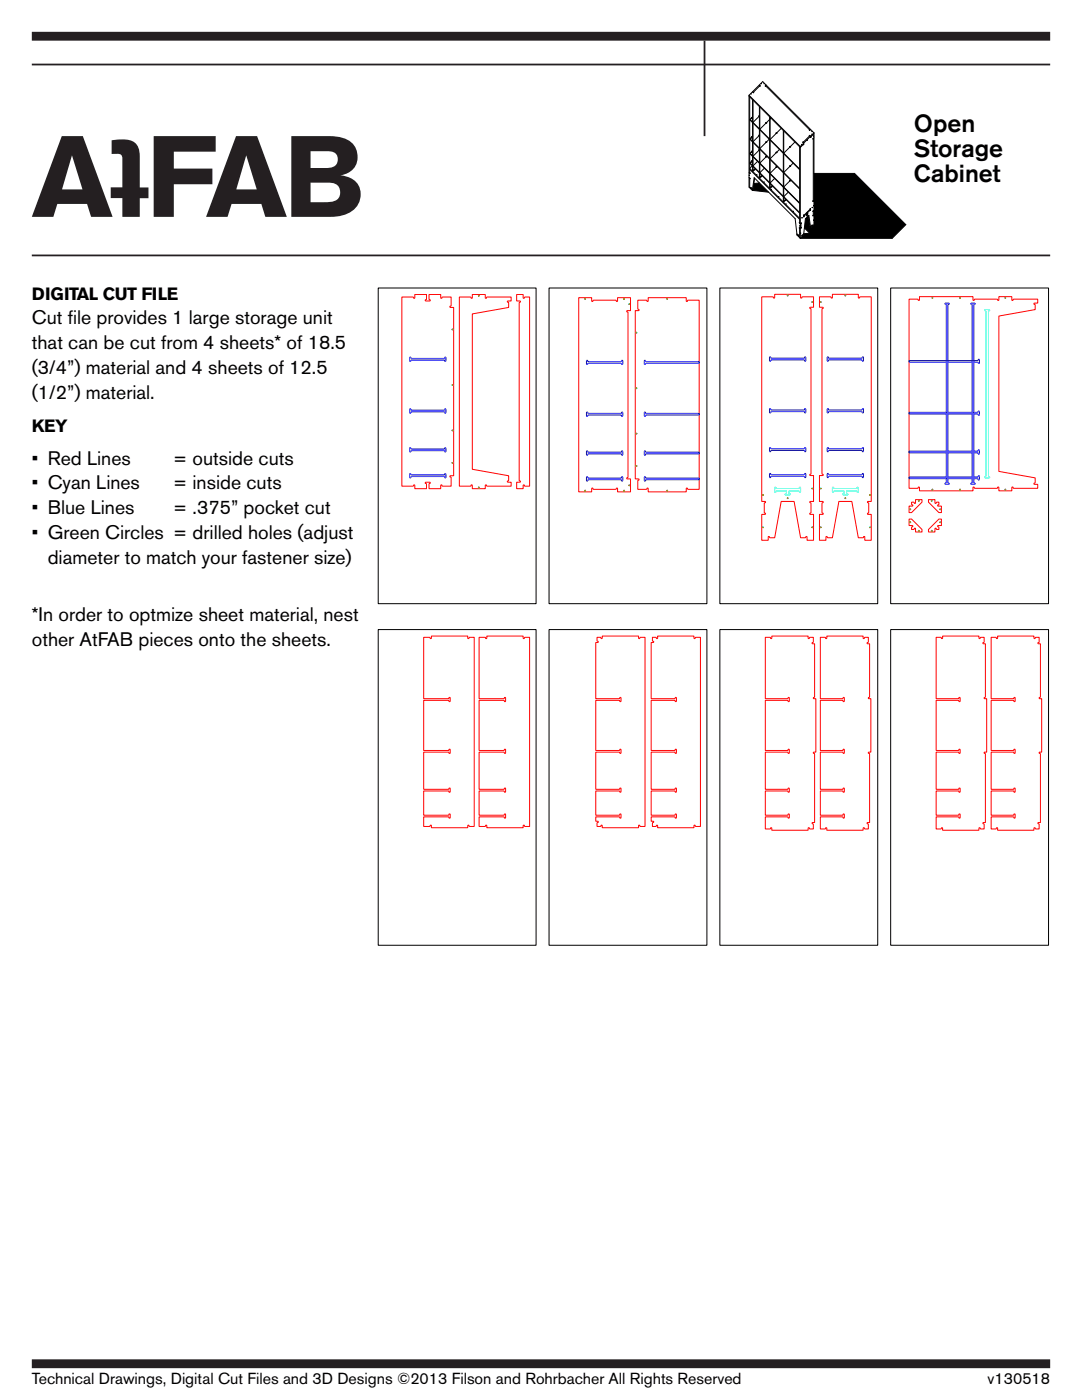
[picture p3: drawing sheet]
<svg xmlns="http://www.w3.org/2000/svg" width="216mm" height="279mm" viewBox="0 0 216 279" stroke-linecap="round" stroke-linejoin="round" font-family="sans-serif">
<path d="M6.3 12.9h203.2M140.6 8.1v19.1M6.3 51h203.2" fill="none" stroke="#241f21" stroke-width=".35"/>
<path d="M6.3 7.2h203.2M6.3 272.2h203.2" fill="none" stroke="#241f21" stroke-width="1.8" stroke-linecap="butt"/>
<g fill="#241f21">
<path d="M22.3 28a9 9 0 0 1 4.1 .2 2.84 2.84 0 0 1 1.5 3v6.2h1.7v2.2h-1.7v3.7h-3.5v-3.8h-2.3v-2.1h2.3v-6.2a.96 .96 0 0 0-1.2-.5h-.9z"/>
<path d="M30.7 27.2h12.3v3.1h-8.3v3.3h7.7v3.2h-7.7v6.5h-4z"/>
<path d="M12.3 27.2h4.2l6 16.1h-4.3l-.8-2.6h-6l-.8 2.6h-4.2zM14.4 31l-2 6.8h4.1z"/>
<path d="M47.1 27.2h4.2l5.9 16.1h-4.3l-.8-2.6h-5.9l-.8 2.6h-4.3zM49.1 31l-2 6.8h4.1z"/>
<path d="M58.1 27.2h7.5a6.6 6.6 0 0 1 4.8 1.5 3.7 3.7 0 0 1 .8 3.9 3.7 3.7 0 0 1-3.3 2.4 3.9 3.9 0 0 1 4 4.6 5 5 0 0 1-4.9 3.6l-8.9 .1zM62 30.2v3.3h3.4a1.71 1.71 0 0 0 2-1.7 1.71 1.71 0 0 0-2.1-1.6zM62 36.5v3.9a17.2 17.2 0 0 0 4.5-.2 1.95 1.95 0 0 0 1.3-2.4 1.95 1.95 0 0 0-2.4-1.3z"/>
</g>
<path d="M150.4 36.6l1.1-.1 1.9 1.9-3.3-.4 .2-.1zM162.4 34.6h8.1l10.2 10.2-2.7 2.8h-18.3l.7-.7v-.3l1.2-.1-1.1-1 .2-1.9 .6-.5 .3 2.3 .1 .1 .7-.7z" fill="#000"/>
<g fill="none" stroke="#000" stroke-width=".2">
<path d="M149.5 19l10.2 10.2M149.5 19v18.3l.6 .7M149.5 19.2l10.2 10.2 .7-.7M149.5 19l2.7-2.7 10.2 10.2M149.6 19.3v15.2M150.1 18.3l.2 .2M150.2 19.9v4.4M150.3 20v4.4l1.1-1.1M150.4 18.4l-.1 .1M151.5 17l.1 .1M151.6 17.1h.1M151.6 17.1l-1.3 1.4"/>
<path d="M151.7 17.1l-.2 .1M152.7 17.1l.1 .1M152.7 17.1l8.9 8.9M152.9 17l-.2 .1M149.5 35.4l.1 .1M149.5 35h.1M149.6 34.4v.2l-.1-.2M149.6 35.5v.2M149.6 33.8l10 10M149.6 35.5v2M149.6 35.7h.1M149.7 23.8l9.9 10.1"/>
<path d="M149.7 27.7l9.9 10M149.7 30.6l9.9 10M149.7 32.5l9.9 10M149.7 23.8l9.9 9.9M149.7 27.7l9.9 9.9M149.7 30.6l9.9 9.9M149.7 32.5l9.9 9.9M149.8 37.4l.3 .4M149.9 37.6l-.1-.2v.3M149.9 32.2l-.2 .3M149.9 23.6l-.2 .2M149.9 30.3l.1 .1"/>
<path d="M149.9 27.4l.1 .1M150 30.4l-.3 .2M150 27.5l-.3 .2M150.1 33.1l-.5 .5 10 10M150.1 37.8l.4-2.3 8.2 8.1 .3 3.1M150.1 37.8v.2M150.1 38l3.3 .4M150.2 24.5v3.7M150.2 28.3v2.8M150.2 31.2v1.8M150.2 33.1l.1 1M150.2 32l-.2 .1-.1 .3"/>
<path d="M150.2 30.1l-.2 .1-.1 .2M150.2 27.2l-.2 .1-.1 .2M150.2 23.3l-.3 .2v.2M150.3 24.6v3.7l1.2-1.3M150.3 28.4v2.8l1.2-1.3M150.3 31.3v1.8l.9-.9M150.3 33.2v.9M150.3 37.7l-.2 .3M150.3 37.7l-.2 .1M150.5 33.8h.1M150.5 33.8l-.2 .3M150.6 35.6l-.3 2.1"/>
<path d="M150.7 33.7l-.1 .2-.1-.1M151.5 27h.1M151.5 29.9h.1M151.5 23.1v.1M151.5 23.1l-.1 .2M151.5 23.1h.1M151.5 23.2h.1M151.5 36.5l-1.1 .1M151.5 34.5l.1 1M151.5 21.3v4.4M151.5 25.8v3.8M151.5 29.7v2.8"/>
<path d="M151.5 32.6v1.8M151.6 25.9v3.8l1.2-1.4M151.6 29.8v2.7l1.2-1.3M151.6 21.4v4.4l1.2-1.3M151.6 32.7v1.8l.9-.9M151.6 34.6v.9M151.8 35.2h.1M151.9 35.2l-.3 .3M151.9 35.2h.1M152.1 35l-.2 .2M152.8 28.3l.1 .1M152.8 31.2l.1 .1"/>
<path d="M152.8 24.5h.1M152.9 24.5v.1M153 31.2l-.1 .1M153 31.2h.1M153.5 27.8l-.6 .6M153.6 36.6l.1 .9M153.6 23.3v4.5M153.6 27.9v3.7M153.6 31.7v2.8M153.6 34.6v1.8M153.7 28v3.7l1.2-1.3M153.7 31.8v2.8l1.2-1.3"/>
<path d="M153.7 23.4v4.4l1.2-1.3M153.7 34.7v1.8l.9-.9M153.7 36.6v.9M153.8 23.6l-.9 1M153.9 37.2v.1M153.9 37.2l-.2 .3M154.1 37.1l-.1 .2-.1-.1M154.9 30.4h.1M154.9 26.5v.1M154.9 33.3h.1M154.9 26.6h.1M155 33.2l-.1 .1"/>
<path d="M155 33.2h.1M155.5 29.8l-.6 .6M155.9 25.6l-.9 1M156.3 39.3l.1 1M156.3 26v4.5M156.3 30.6v3.7M156.3 34.5v2.7M156.3 37.4v1.8M156.4 30.7v3.7l1.2-1.3M156.4 34.6v2.7l1.2-1.3M156.4 26.1v4.5l1.2-1.4M156.4 37.4v1.9l.9-1"/>
<path d="M156.4 39.4v.9M156.6 39.9l-.2 .4M156.7 40h.1M156.8 39.8v.2h-.1M157.6 29.3h.1M157.6 29.2l.1 .1M157.7 33.1h.1M157.7 36h.1M157.7 29.3h.1M157.7 33.1v.1M157.7 36v.1M157.8 35.9v.2l-.2-.1"/>
<path d="M158.3 32.6l-.5 .6-.2-.1M158.6 28.4l-.9 .9M159.6 29.3v15.2M159.7 29.2v18.4M160.2 28.4h.1M160.2 28.4l.2 .2-.1 .3M160.3 28.3l-.1 .1M161.1 27.9h.1M161.5 25.9l.1 .1M161.6 27.1l-.1 .1M161.6 27.1l.1 .4 .1-.2M161.6 27.1l-1.4 1.3"/>
<path d="M161.7 25.8l-.1 .2M162.2 27.6v.1M162.3 27.8h.1M162.3 27.6h.1M162.3 27.6v12.5M162.4 27.1h.1M162.4 26.5l-2.7 2.7M162.4 26.5v18.3l-.7 .7M162.4 26.7l-.7 .7M162.4 27.5l-.1 .1M162.4 34.6h8.1l10.2 10.2-2.7 2.8M75.5 57.5h31.5v63h-31.5z"/>
<path d="M109.6 57.5h31.5v63h-31.5zM143.6 57.5h31.5v63h-31.5zM159 46.7v.2l.7 .7M159 46.7l.3 .3M159.2 46.9l.1 .3M159.6 45.5l.1 .1 .1-.1M159.6 45.5v.1M159.6 45.5v1.9M159.6 44.4v.1M159.6 45.1h.1M159.7 47.6h18.3M159.8 46.5h.1"/>
<path d="M159.8 44.5v1M159.8 44.5l-.1 .2-.1-.2M159.8 45.4h.1M159.9 44.5h-.1M159.9 44.5h.1M159.9 45.4h.1M159.9 44.5l-.1 .2M159.9 45.4l-.1 .1M160 43.5h.1M160.1 43.4h.1M160.1 43.4l-.1 .1M160.1 46.9l-.1 .3"/>
<path d="M160.4 46.7v.2l-.7 .7M160.4 46.7l-.4 .3M160.4 42.9v.4l.1-.2M160.4 42.9h.1M160.5 45.5l1.1 1-1.2 .1M160.9 42.8l.1 .1M161 42.4v.5M161 42.9h.1M161 42.6l-.6 .6M161 42.7v.2M161.1 43h.1M161.1 42.6h.1"/>
<path d="M161.1 42.8l-.1 .1M161.1 42.3v.5M161.2 42.6h.1M161.2 42.6l-.1 .2M161.3 43.1l.3 2.1M161.6 45.2l.1 .1M161.6 45.2l.1 .3M161.6 41.8l.1-.2-1.3 1.4M161.7 41.6h.1M161.7 41.9l-.6 .6M161.7 41.6l-.1 .4M161.7 45.3v.2"/>
<path d="M161.7 45.3l-.3-2.3-.7 .6-.3 3.1M162 44.9l-.3 .4M162 44.9v.2M162 44.9l.1 .3M162.1 41.4h.1M162.2 43h.1M162.2 40.1h.1M162.3 42.2h.1M162.3 42.1l-.1 .1M162.3 42.1v.9M162.3 40.1v.1M162.3 42.9v.1"/>
<path d="M162.3 40l-.1 .2M162.4 43.9h.1M162.4 41h.1M162.4 42.9l-.1 .1M162.4 40l-.1 .1M162.4 41.9l-.1 .2M177.7 57.5h31.5v63h-31.5zM75.5 125.6h31.5v63h-31.5zM109.6 125.6h31.5v63h-31.5zM143.6 125.6h31.5v63h-31.5zM177.7 125.6h31.5v63h-31.5z"/>
<circle cx="149.9" cy="18.7" r=".03"/>
<circle cx="151.9" cy="16.7" r=".03"/>
<circle cx="152.5" cy="16.7" r=".03"/>
<circle cx="151" cy="34.9" r=".03"/>
<circle cx="152.4" cy="36.3" r=".03"/>
<circle cx="153.9" cy="37.8" r=".03"/>
<circle cx="155.4" cy="39.3" r=".03"/>
<circle cx="160" cy="28.8" r=".03"/>
<circle cx="162" cy="26.2" r=".03"/>
<circle cx="162" cy="26.8" r=".03"/>
<circle cx="156.8" cy="40.7" r=".03"/>
<circle cx="158.3" cy="42.2" r=".03"/>
</g>
<g fill="none" stroke="#f00" stroke-width=".2">
<path d="M80.2 59.3h2.2l.2 .2 .2-.1v-.6h2.3v.9l-.2 .1v.2l.8 .1 .2-.2-.3-.2v-.9h2.3v.6l.2 .1 .2-.2h1.7v1.7l-.2 .2 .1 .2h.6v33.5h-.6l-.1 .2 .2 .2v1.7h-1.7l-.2-.2-.2 .1v.6h-2.3v-.9l.3-.2-.2-.2-.8 .1v.2l.2 .1v.9h-2.3v-.6l-.2-.1-.2 .2h-2.2zM91.7 59.3h2.2l.2 .2 .1-.1v-.6h2.6v.6l.2 .1 .2-.2h4.8v.8h-.6l-.2 .1 .3 .3v.9l-7.3 1.2v31.1l7.3 1.2v1l-.3 .2 .2 .1h.6v.8h-4.8l-.2-.2-.2 .1v.6h-2.6v-.6l-.1-.1-.2 .2h-2.2zM103.1 58.8h1.3v.6l.1 .1 .3-.2h.9v37.7h-.9l-.2-.2h-.2v.7h-1.3v-1.3h.6l.2-.1-.3-.2v-35.4l.3-.3-.2-.1h-.6zM115.5 59.4h2.6v.6l.1 .2 .2-.3h4.4l.3 .3 .1-.2v-.6h2.6v2.6h-.6l-.2 .1 .3 .3v32.8l-.3 .3 .2 .1h.6v2.6h-2.6v-.7l-.1-.1-.3 .3h-4.4l-.2-.3-.1 .1v.7h-2.6zM127.3 59.9h1.7l.2 .3 .1-.2v-.6h7.6v.6l.2 .2 .2-.3h2.2v37.8h-2.2l-.2-.3-.2 .1v.7h-7.6v-.7l-.1-.1-.2 .3h-1.7v-1.7l.2-.3-.1-.1h-.6v-33.6h.6l.1-.1-.2-.3zM152 59.2h2.2l.3 .3 .1-.1v-.7h5.1v.7l.2 .1 .2-.3h2.2v2.1h-.6l-.1 .1 .2 .3v32.8l-.2 .3 .1 .1h.6v5.2h-.6l-.1 .1 .2 .3v1.8l-.2 .2 .1 .2h.6v5.1h-1.3v-.6l-.1-.1-.2 .2h-1l-1.2-7.2h-2.6l-1.3 7.2h-.9l-.3-.2-.1 .1v.6h-1.3v-5.1h.6l.2-.2-.3-.2v-1.8l.3-.3-.2-.1h-.6zM163.5 59.2h2.2l.3 .3 .1-.1v-.7h5.2v.7l.1 .1 .3-.3h2.1v40.9h-.6l-.1 .1 .2 .3v1.8l-.2 .2 .1 .2h.6v5.1h-1.2v-.6l-.2-.1-.2 .2h-.9l-1.3-7.2h-2.6l-1.3 7.2h-.9l-.3-.2-.1 .1v.6h-1.3v-5.1h.6l.2-.2-.3-.2v-1.8l.3-.3-.2-.1h-.6v-5.2h.6l.2-.1-.3-.3v-32.8l.3-.3-.2-.1h-.6zM181.4 59.7h1.7l.2 .3 .2-.2v-.6h10.6v.6l.2 .2 .2-.3h4.4l.3 .3 .1-.2v-.6h2.6v.6l.1 .2 .3-.3h4.8v.8h-.7l-.1 .1 .3 .3v.9l-7.3 1.3v31l7.3 1.3v.9l-.3 .2 .1 .2h.7v.8h-4.8l-.3-.3-.1 .1v.7h-2.6v-.7l-.1-.1-.3 .3h-4.4l-.2-.3-.2 .1v.7h-10.6v-.7l-.2-.1-.2 .3h-1.7zM185.3 99.7h1.3v.6l.1 .2 .1-.3h.5v.5l-.2 .2 .1 .1h.6v1.3h-.5l-2-2.1zM181.4 103.6h.5l2.1 2.1v.5h-1.3v-.7l-.1-.1-.2 .2-.5 .1v-.5l.3-.2-.2-.1h-.6zM181.9 100.2h.5l.2 .3 .1-.2v-.6h1.3v.5l-2.1 2.1h-.5v-1.3h.6l.2-.1-.3-.2zM187.3 103.6h.5v1.3h-.6l-.1 .1 .2 .2v.5l-.5-.1-.1-.2-.1 .1v.7h-1.3v-.5z"/>
<path d="M84.5 127.2h1.2l.3 .2 .1-.5h7.2l.2 .5 .2-.2h.9v37.7h-.9l-.2-.2-.2 .5h-7.2l-.1-.5-.3 .2h-1.2v-1.9h4.9l.3 .3 .1-.1v-.6l-.1-.2-.3 .3h-4.9v-4.8h4.9l.3 .2 .1-.1v-.6l-.1-.1-.3 .2h-4.9v-7.4h4.9l.3 .3 .1-.2v-.6l-.1-.1-.3 .3h-4.9v-10h4.9l.3 .2 .1-.1v-.6l-.1-.1-.3 .2h-4.9zM95.6 127.2h1.2l.2 .2 .1-.5h7.3l.1 .5 .3-.2h.9v37.7h-.9l-.3-.2-.1 .5h-7.3l-.1-.5-.2 .2h-1.2v-1.9h4.9l.3 .3 .1-.1v-.6l-.1-.2-.3 .3h-4.9v-4.8h4.9l.3 .2 .1-.1v-.6l-.1-.1-.3 .2h-4.9v-7.4h4.9l.3 .3 .1-.2v-.6l-.1-.1-.3 .3h-4.9v-10h4.9l.3 .2 .1-.1v-.6l-.1-.1-.3 .2h-4.9zM119.1 127.2h.7l.2 .2 .2-.5h7.2l.1 .5 .3-.2h.9v37.7h-.9l-.3-.2-.1 .5h-7.2l-.2-.5-.2 .2h-.7v-.6l.3-.3-.5-.1v-.9h4.6l.3 .3 .1-.1v-.6l-.1-.2-.3 .3h-4.6v-4.8h4.6l.3 .2 .1-.1v-.6l-.1-.1-.3 .2h-4.6v-7.4h4.6l.3 .3 .1-.2v-.6l-.1-.1-.3 .3h-4.6v-10h4.6l.3 .2 .1-.1v-.6l-.1-.1-.3 .2h-4.6v-11.2l.5-.1-.3-.3zM130.2 127.2h.6l.3 .2 .1-.5h7.3l.1 .5 .3-.2h.9v37.7h-.9l-.3-.2-.1 .5h-7.3l-.1-.5-.3 .2h-.6v-.6l.2-.3-.5-.1v-.9h4.7l.2 .3 .2-.1v-.6l-.2-.2-.2 .3h-4.7v-4.8h4.7l.2 .2 .2-.1v-.6l-.2-.1-.2 .2h-4.7v-7.4h4.7l.2 .3 .2-.2v-.6l-.2-.1-.2 .3h-4.7v-10h4.7l.2 .2 .2-.1v-.6l-.2-.1-.2 .2h-4.7v-11.2l.5-.1-.2-.3zM152.7 127.2h.9l.3 .2 .1-.5h7.3l.1 .5 .2-.2h.7v.9l-.3 .3 .5 .1v10.6l-.2 .2 .5 .1v10.7l-.5 .1 .2 .3v13.6l-.5 .2 .3 .2v.9h-.7l-.2-.2-.1 .5h-7.3l-.1-.5-.3 .2h-.9v-2.4h4.4l.3 .3 .1-.1v-.6l-.1-.2-.3 .3h-4.4v-4.8h4.4l.3 .2 .1-.1v-.6l-.1-.1-.3 .2h-4.4v-7.4h4.4l.3 .3 .1-.2v-.6l-.1-.1-.3 .3h-4.4v-10h4.4l.3 .2 .1-.1v-.6l-.1-.1-.3 .2h-4.4zM163.7 127.2h.9l.3 .2 .1-.5h7.2l.2 .5 .2-.2h.7v.9l-.3 .3 .5 .1v10.6l-.2 .2 .5 .1v10.7l-.5 .1 .2 .3v13.6l-.5 .2 .3 .2v.9h-.7l-.2-.2-.2 .5h-7.2l-.1-.5-.3 .2h-.9v-2.4h4.4l.2 .3 .2-.1v-.6l-.2-.2-.2 .3h-4.4v-4.8h4.4l.2 .2 .2-.1v-.6l-.2-.1-.2 .2h-4.4v-7.4h4.4l.2 .3 .2-.2v-.6l-.2-.1-.2 .3h-4.4v-10h4.4l.2 .2 .2-.1v-.6l-.2-.1-.2 .2h-4.4zM186.8 127.2h.9l.3 .2 .1-.5h7.2l.2 .5 .2-.2h.7v.9l-.3 .3 .5 .1v10.6l-.2 .2 .5 .1v10.7l-.5 .1 .2 .3v13.6l-.5 .2 .3 .2v.9h-.7l-.2-.2-.2 .5h-7.2l-.1-.5-.3 .2h-.9v-2.4h4.4l.3 .3 .1-.1v-.6l-.1-.2-.3 .3h-4.4v-4.8h4.4l.3 .2 .1-.1v-.6l-.1-.1-.3 .2h-4.4v-7.4h4.4l.3 .3 .1-.2v-.6l-.1-.1-.3 .3h-4.4v-10h4.4l.3 .2 .1-.1v-.6l-.1-.1-.3 .2h-4.4zM197.8 127.2h.9l.2 .2 .2-.5h7.2l.1 .5 .3-.2h.7v.9l-.3 .3 .5 .1v10.6l-.3 .2 .6 .1v10.7l-.6 .1 .3 .3v13.6l-.5 .2 .3 .2v.9h-.7l-.3-.2-.1 .5h-7.2l-.2-.5-.2 .2h-.9v-2.4h4.4l.2 .3 .2-.1v-.6l-.2-.2-.2 .3h-4.4v-4.8h4.4l.2 .2 .2-.1v-.6l-.2-.1-.2 .2h-4.4v-7.4h4.4l.2 .3 .2-.2v-.6l-.2-.1-.2 .3h-4.4v-10h4.4l.2 .2 .2-.1v-.6l-.2-.1-.2 .2h-4.4z"/>
</g>
<g fill="none" stroke="#0f0" stroke-width=".2">
<circle cx="95.5" cy="59" r=".05"/>
<circle cx="95.5" cy="59" r=".08"/>
<circle cx="116.8" cy="59.7" r=".05"/>
<circle cx="116.8" cy="59.7" r=".08"/>
<circle cx="124.5" cy="59.7" r=".05"/>
<circle cx="124.5" cy="59.7" r=".08"/>
<circle cx="133.1" cy="59.7" r=".05"/>
<circle cx="133.1" cy="59.7" r=".08"/>
<circle cx="157.2" cy="59" r=".05"/>
<circle cx="157.2" cy="59" r=".08"/>
<circle cx="168.7" cy="59" r=".05"/>
<circle cx="168.7" cy="59" r=".08"/>
<circle cx="186.1" cy="59.5" r=".05"/>
<circle cx="186.1" cy="59.5" r=".08"/>
<circle cx="191.6" cy="59.5" r=".05"/>
<circle cx="191.6" cy="59.5" r=".08"/>
<circle cx="200.6" cy="59.5" r=".05"/>
<circle cx="200.6" cy="59.5" r=".08"/>
<circle cx="90.3" cy="65.8" r=".05"/>
<circle cx="90.3" cy="76.9" r=".05"/>
<circle cx="90.3" cy="65.8" r=".08"/>
<circle cx="90.3" cy="76.9" r=".08"/>
<circle cx="125.6" cy="60.7" r=".05"/>
<circle cx="125.6" cy="60.7" r=".08"/>
<circle cx="127" cy="66.4" r=".05"/>
<circle cx="127" cy="66.4" r=".08"/>
<circle cx="127" cy="77.5" r=".05"/>
<circle cx="127" cy="77.5" r=".08"/>
<circle cx="162.1" cy="60.3" r=".05"/>
<circle cx="162.1" cy="60.3" r=".08"/>
<circle cx="163.8" cy="60.3" r=".05"/>
<circle cx="163.8" cy="60.3" r=".08"/>
<circle cx="90.3" cy="92.4" r=".05"/>
<circle cx="90.3" cy="85.9" r=".05"/>
<circle cx="90.3" cy="85.9" r=".08"/>
<circle cx="90.3" cy="92.4" r=".08"/>
<circle cx="95.5" cy="97.3" r=".05"/>
<circle cx="95.5" cy="97.3" r=".08"/>
<circle cx="116.8" cy="97.9" r=".05"/>
<circle cx="116.8" cy="97.9" r=".08"/>
<circle cx="124.5" cy="97.9" r=".05"/>
<circle cx="124.5" cy="97.9" r=".08"/>
<circle cx="125.6" cy="96.9" r=".05"/>
<circle cx="125.6" cy="96.9" r=".08"/>
<circle cx="127" cy="86.5" r=".05"/>
<circle cx="127" cy="93" r=".05"/>
<circle cx="127" cy="93" r=".08"/>
<circle cx="127" cy="86.5" r=".08"/>
<circle cx="133.1" cy="97.9" r=".05"/>
<circle cx="133.1" cy="97.9" r=".08"/>
<circle cx="152.2" cy="98.8" r=".08"/>
<circle cx="152.2" cy="98.8" r=".05"/>
<circle cx="157.2" cy="99.4" r=".05"/>
<circle cx="157.2" cy="99.4" r=".08"/>
<circle cx="162.1" cy="97.5" r=".05"/>
<circle cx="162.1" cy="97.5" r=".08"/>
<circle cx="163.8" cy="97.5" r=".05"/>
<circle cx="163.8" cy="97.5" r=".08"/>
<circle cx="168.7" cy="99.4" r=".05"/>
<circle cx="168.7" cy="99.4" r=".08"/>
<circle cx="173.6" cy="98.8" r=".05"/>
<circle cx="173.6" cy="98.8" r=".08"/>
<circle cx="183.3" cy="100" r=".05"/>
<circle cx="183.3" cy="100" r=".08"/>
<circle cx="185.9" cy="100" r=".05"/>
<circle cx="185.9" cy="100" r=".08"/>
<circle cx="186.1" cy="97.7" r=".05"/>
<circle cx="186.1" cy="97.7" r=".08"/>
<circle cx="191.6" cy="97.7" r=".05"/>
<circle cx="191.6" cy="97.7" r=".08"/>
<circle cx="200.6" cy="97.7" r=".05"/>
<circle cx="200.6" cy="97.7" r=".08"/>
<circle cx="152.2" cy="105.2" r=".08"/>
<circle cx="152.2" cy="105.2" r=".05"/>
<circle cx="162.1" cy="105.2" r=".05"/>
<circle cx="162.1" cy="105.2" r=".08"/>
<circle cx="163.8" cy="105.2" r=".05"/>
<circle cx="163.8" cy="105.2" r=".08"/>
<circle cx="173.6" cy="105.2" r=".05"/>
<circle cx="173.6" cy="105.2" r=".08"/>
<circle cx="181.6" cy="104.2" r=".05"/>
<circle cx="181.6" cy="101.7" r=".05"/>
<circle cx="181.6" cy="104.2" r=".08"/>
<circle cx="181.6" cy="101.7" r=".08"/>
<circle cx="183.3" cy="105.9" r=".05"/>
<circle cx="183.3" cy="105.9" r=".08"/>
<circle cx="185.9" cy="105.9" r=".05"/>
<circle cx="185.9" cy="105.9" r=".08"/>
<circle cx="187.6" cy="104.2" r=".05"/>
<circle cx="187.6" cy="101.7" r=".05"/>
<circle cx="187.6" cy="104.2" r=".08"/>
<circle cx="187.6" cy="101.7" r=".08"/>
</g>
<g fill="none" stroke="#00f" stroke-width=".2">
<path d="M81.8 71.3h.2l.1 .2h6.5l.2-.2 .2 .1v.6l-.2 .1-.2-.2h-6.5l-.2 .2-.2-.1zM117.1 71.9h.1l.2 .3h6.5l.2-.3 .2 .1v.6l-.2 .1-.2-.2h-6.5l-.3 .2-.1-.1zM128.6 71.9h.2l.1 .3h10.6v.3h-10.6l-.2 .2-.1-.1zM153.6 71.3h.2l.1 .2h6.5l.3-.3 .1 .2v.5l-.1 .2-.3-.3h-6.5l-.2 .3-.2-.2zM165.1 71.3h.2l.1 .2h6.5l.3-.3 .1 .2v.5l-.1 .2-.3-.3h-6.5l-.2 .3-.1-.2zM181.4 72h13.6l.3-.3 .1 .1v.6l-.1 .1-.3-.2h-13.6zM188.6 60.5h.7l.1 .1-.3 .3v35.4l.3 .2-.1 .2h-.6l-.1-.2 .2-.2v-35.4l-.2-.2zM193.8 60.5h.6l.2 .1-.3 .3v35.4l.3 .2-.2 .2h-.5l-.2-.2 .3-.2v-35.4l-.2-.2zM81.8 81.6h.2l.1 .3h6.5l.2-.3 .2 .1v.6l-.2 .2-.2-.3h-6.5l-.2 .3-.2-.2zM81.8 89.4h.2l.1 .2h6.5l.2-.2 .2 .1v.6l-.2 .1-.2-.3h-6.5l-.2 .3-.2-.1zM81.8 94.6h.2l.1 .2h6.5l.2-.3 .2 .2v.5l-.2 .2-.2-.3h-6.5l-.2 .3-.2-.2zM117.1 95.2h.1l.2 .2h6.5l.2-.2 .2 .1v.6l-.2 .1-.2-.3h-6.5l-.3 .3-.1-.1z"/>
<path d="M117.1 90h.1l.2 .2h6.5l.2-.2 .2 .1v.6l-.2 .1-.2-.2h-6.5l-.3 .2-.1-.1zM117.1 82.3h.1l.2 .2h6.5l.2-.3 .2 .2v.6l-.2 .1-.2-.3h-6.5l-.3 .3-.1-.1zM128.6 95.2h.2l.1 .2h10.6v.3h-10.6l-.2 .3-.1-.1zM128.6 82.3h.2l.1 .2h10.6v.3h-10.6l-.2 .3-.1-.1zM128.6 90h.2l.1 .2h10.6v.4h-10.6l-.2 .2-.1-.1zM153.6 81.6h.2l.1 .2h6.5l.3-.2 .1 .1v.6l-.1 .1-.3-.2h-6.5l-.2 .2-.2-.1zM153.6 89.3h.2l.1 .3h6.5l.3-.3 .1 .1v.6l-.1 .2-.3-.3h-6.5l-.2 .3-.2-.2zM153.6 94.5h.2l.1 .2h6.5l.3-.2 .1 .1v.6l-.1 .1-.3-.2h-6.5l-.2 .2-.2-.1zM165.1 81.6h.2l.1 .2h6.5l.3-.2 .1 .1v.6l-.1 .1-.3-.2h-6.5l-.2 .2-.1-.1zM165.1 89.3h.2l.1 .3h6.5l.3-.3 .1 .1v.6l-.1 .2-.3-.3h-6.5l-.2 .3-.1-.2zM165.1 94.5h.2l.1 .2h6.5l.3-.2 .1 .1v.6l-.1 .1-.3-.2h-6.5l-.2 .2-.1-.1zM181.4 95.2h13.6l.3-.3 .1 .2v.6l-.1 .1-.3-.3h-13.6z"/>
<path d="M181.4 90h13.6l.3-.2 .1 .1v.6l-.1 .1-.3-.2h-13.6zM181.4 82.3h13.6l.3-.3 .1 .2v.5l-.1 .2-.3-.3h-13.6z"/>
</g>
<path d="M196.5 61.8h.9l.1 .1-.3 .3v32.8l.3 .2-.1 .2h-.8l-.1-.2 .2-.2v-32.8l-.2-.2zM154.6 97.3h.2l.2 .2h4.4l.2-.3 .1 .2v.7l-.1 .2-.2-.3h-2v.4l.2 .2v.1l-.8 .1-.1-.1 .2-.2v-.5h-1.9l-.2 .2h-.2zM166.1 97.3h.2l.2 .2h4.4l.2-.3 .2 .2v.7l-.2 .2-.2-.3h-2v.4l.3 .2v.1l-.9 .1-.1-.1 .2-.2v-.5h-1.9l-.2 .2h-.2z" fill="none" stroke="#0ff" stroke-width=".2"/>
<g font-size="4.9">
<text x="182.4" y="26.3">Open</text>
<text x="182.4" y="31.3">Storage</text>
<text x="182.4" y="36.2">Cabinet</text>
</g>
<g font-size="3.9">
<text x="6.3" y="64.7">Cut f</text>
<text x="13.5" y="64.7">ile provides 1 large storage unit</text>
<text x="6.3" y="69.7">that can be cut from 4 sheets* of 18.5</text>
<text x="6.3" y="74.6">(3/4”) material and 4 sheets of 12.5</text>
<text x="6.3" y="79.6">(1/2”) material.</text>
<text x="6.3" y="92.7">• Red Lines</text>
<text x="34.6" y="92.7">= outside cuts</text>
<text x="6.3" y="97.7">• Cyan Lines</text>
<text x="34.6" y="97.7">= inside cuts</text>
<text x="6.3" y="102.6">• Blue Lines</text>
<text x="6.3" y="107.6">• Green Circles = drilled holes (adjust</text>
<text x="34.6" y="102.6">= .375” pocket cut</text>
<text x="9.5" y="112.5">diameter to match your fastener size)</text>
<text x="6.3" y="124">*In order to optmize sheet material, nest</text>
<text x="6.3" y="128.9">other AtFAB pieces onto the sheets.</text>
</g>
<g font-size="3.5">
<text x="6.3" y="59.8">digital cut file</text>
<text x="6.3" y="86.2">Key</text>
</g>
<g font-size="3.2">
<text x="6.3" y="276.1">Technical Drawings, Digital Cut Files and 3D Designs ©2013 Filson and Rohrbacher All Rights Reserved</text>
<text x="197.1" y="276.1">v130518</text>
</g>
</svg>
